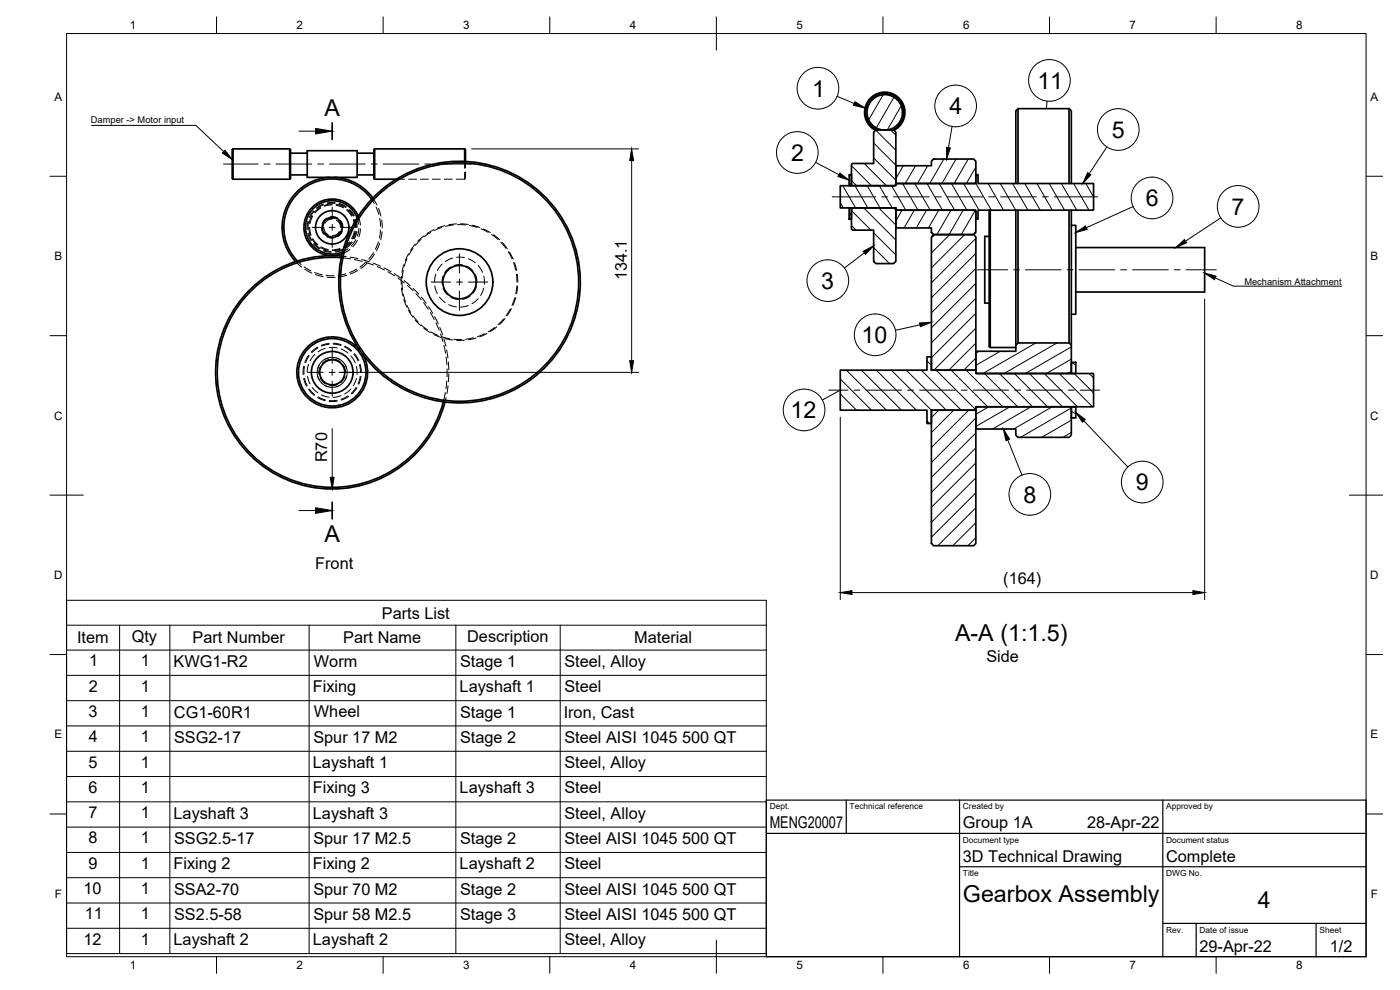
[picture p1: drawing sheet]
<svg xmlns="http://www.w3.org/2000/svg" width="420mm" height="297mm" viewBox="0 0 420 297" stroke-linecap="round" stroke-linejoin="round" font-family="sans-serif">
<!-- layer: Visible -->
<g fill="none" stroke="#000" stroke-width=".51">
<path d="M262.2 39.7l.6-.7h5.4l.7 .7v15.7l-.4 .3h-12.7l-.3-.3v-6l.3-.3h6.4zM263.3 39a5.7 5.7 0 0 1-2.3-8.8 5.7 5.7 0 0 1 9.1 0 5.7 5.7 0 0 1-2.4 8.8M268.3 39.1a6.1 6.1 0 0 0 1.9-9.2 6.1 6.1 0 0 0-9.4 0 6.1 6.1 0 0 0 2 9.2M305.5 32.6v22.5M320.8 32.6v22.5M69.9 44.7h17l.3 .2v8.6l-.3 .3M69.9 44.7v9.1M69.9 44.7l-.2 .2v8.6l.2 .3M69.9 53.8h17M86.9 44.7v9.1M87.2 46h5M87.2 52.5h5"/>
<path d="M98.7 53.2h-6.5v-8h15v8h-6.6M107.2 46h5M107.2 52.5h5M111.5 59.8a14.5 14.5 0 0 0-21.1-2.7 14.5 14.5 0 0 0-1.1 21.2M111.8 59.5a36.2 36.2 0 0 1 52.6 .4 36.2 36.2 0 0 1-3.2 52.5 36.2 36.2 0 0 1-52.3-6.1 10.6 10.6 0 0 1-8.5 16 10.6 10.6 0 0 1-10.5-14.8 10.6 10.6 0 0 1 17.9-2.6 36.2 36.2 0 0 1 4-45.4zM111.9 59.4a15 15 0 0 0-21.8-2.8 15 15 0 0 0-1.4 21.9M112.4 44.7h27l.3 .2v3.5M112.4 44.7v9.1M112.4 44.7l-.2 .2v8.6l.2 .3M112.4 53.8h6.5M139.4 44.7v3.7M252.2 55.7h16.7v-.6h24v-2.7h.6v2.7h34.7v8h-34.7v2.6h-.6v-2.6h-24v-.7h-16.7z"/>
<path d="M254.8 52.4h.7v3.3h-.7zM268.9 50l.3-.3h10.3v-1.3l.7-.7h12l.7 .7v6.3l-.4 .4h-23.3l-.3-.4zM304.9 55.1v-21.8l.6-.7h15.3l.7 .7v21.8M102.4 77.3a34.5 34.5 0 0 0-36.9 29.6 34.5 34.5 0 0 0 27.4 38.6 34.5 34.5 0 0 0 40.2-24.9M102.5 76.8a35 35 0 0 0-37.5 30.1 35 35 0 0 0 27.8 39.1 35 35 0 0 0 40.8-25.4M107.2 65.4a8 8 0 0 0-10.4-4.6 8 8 0 0 0-4.5 10.4 8 8 0 0 0 10.5 4.4M107.5 64.9a8.5 8.5 0 0 0-11-4.6 8.5 8.5 0 0 0-4.7 11 8.5 8.5 0 0 0 10.9 4.9M254.8 62.4h.7v3.3h-.7zM255.8 62.4h12.7l.4 .3v15.7l-.7 .7h-5.4l-.6-.7v-9.3h-6.4l-.3-.4v-6zM268.9 63.4l.3-.3h23.3l.4 .3v6.3l-.7 .7h-12l-.7-.7v-1.3h-10.3l-.3-.3zM280.2 70.4h12l.7 .7v40h-13.4v-40zM296.9 70.9h-1.4v20h1.4"/>
<path d="M296.9 63.1v38.8a2.84 2.84 0 0 0 .3 2.4h7.7M297.2 63.1v41.2M304.9 63.1v40.5M305.5 63.1v39.8M320.8 63.1v39.8M321.5 67.6h1.4v26.7h-1.4M321.5 63.1v40.5M322.9 74.3h38.6v13.3h-38.6M252.2 111.1h26v-4h1.3v4h13.4v1h35.3v10h-35.3v1h-13.4v4h-1.3v-4h-26zM293.2 105.4h11.7v-1.8l.6-.7h15.3l.7 .7v8.1l-.3 .4h-28l-.3-.4v-6zM321.5 108.7h1.4v3.4h-1.4zM279.5 123.1h13.4v40l-.7 .6h-12l-.7-.6z"/>
<path d="M293.2 122.1h28l.3 .3v8.2l-.7 .6h-15.3l-.6-.6v-1.9h-11.7l-.3-.3v-6zM321.5 122.1h1.4v3.3h-1.4z"/>
<circle cx="265.5" cy="33.7" r="5.3"/>
<circle cx="99.7" cy="68.2" r="5"/>
<circle cx="99.7" cy="68.2" r="3"/>
<circle cx="137.9" cy="84.6" r="10"/>
<circle cx="137.9" cy="84.6" r="5"/>
<circle cx="137.9" cy="84.6" r="35.8"/>
<circle cx="99.7" cy="111.7" r="6.3"/>
<circle cx="99.7" cy="111.7" r="3.8"/>
<circle cx="99.7" cy="111.7" r="10.1"/>
</g>
<!-- layer: Hidden -->
<g fill="none" stroke="#000" stroke-width=".3">
<path d="M98.7 53.2h1.9M111.5 59.8l.8 1.3M111.9 59.4l1.2 2.1M118.9 53.8h2.5M122.6 53.8h2.4M126.2 53.8h2.4M129.8 53.8h2.3M133.3 53.8h2.4M136.9 53.8h2.5M139.4 48.4v2.1M139.4 51.7v2.1M139.7 51.6v1.9l-.3 .3"/>
<path d="M139.7 48.4v2M88.7 78.5l1.8 1.6M89.2 78.3l1.1 1M92.4 66.4l-.2 2.4M92.4 70l1 2.2M92.7 66.5l-.2 2.3M92.7 70l.9 2.1M92.7 68.2l.4 2.4M92.9 68.2l.5 2.3M93.6 64.7l-.8 2.3M93.6 71.7l1.6 1.9M93.9 64.9l-.9 2.2"/>
<path d="M93.9 71.6l1.5 1.8M94.1 63.3l-1.3 2M94.1 73.2l1.8 1.5M94.3 63.4l-1.3 2M94.3 73l1.8 1.5M96.2 62.2l-1.9 1.5M96.2 74.3l2.3 .8M96.3 62.4l-1.8 1.5M96.3 74.1l2.2 .8M96.5 68.2l.2 1.3 .5 .8M97 61.2l-2 1.2M97 75.2l2.4 .5"/>
<path d="M97.1 61.5l-2 1.1M97.1 75l2.3 .5M97.2 68.2l.2 1.1 1.1 1.1M97.5 66.6l-.5 1.1v1.1M97.5 69.8l.8 .8 1.1 .4M98.1 65.4l-.8 .7-.7 1M98.1 71l.9 .4h1.3M99.1 65h1l1.2 .4M99.7 61.2l-2.4 .4M99.7 61.5l-2.3 .4M99.7 65.7l-1.4 .4-.8 .9M100.5 65.6l-1.3-.1-.9 .3"/>
<path d="M100.6 61l-2.4 .1M100.6 60.8l-2.4 .1M100.9 61.6l2.2 .8M100.9 61.3l2.3 .9M100.9 66.1l.9 .8 .4 1.3M101.5 66.2l.8 1.1 .1 .9M101.7 61.3l2.1 1M101.8 61l2.1 1M101.9 69.5l-1 .9-1.2 .3M102 74.6l-2.3 .4M102.1 74.8l-2.4 .4M102.2 66.1l.6 1.1 .1 1"/>
<path d="M102.2 69.3l-.7 1-.9 .5M102.4 77.3l2.8 .4M102.5 76.8l1.4 .2M102.7 69.3l-.4 .9-1 .8M102.8 74.8l-2.2 .6M102.9 75l-2.3 .7M104 63l1.5 1.8M104.2 62.9l1.5 1.8M104.5 74.6l-1.7 1M104.7 63l1.4 1.9M104.9 62.8l1.4 1.9M104.9 72.5l-1.8 1.5"/>
<path d="M105 74.9l-2.4 1.3M105.1 72.7l-1.9 1.6M105.1 77.2l2.3 .4M105.5 72.6l-1.7 1.6M105.7 72.7l-1.7 1.7M106 65.9l.4 2.3M106.3 65.8l.4 2.4M106.3 69.4l-.8 2.2M106.4 77.9l2.3 .5M106.6 65.9l.4 2.3M106.6 69.4l-.8 2.3M106.8 71.9l-1.4 1.9"/>
<path d="M106.8 65.9l.4 2.3M106.8 69.4l-.7 2.2M107.1 69.4l-.8 2.3M107.2 65.4l.4 1.9M107.3 72.1l-1.4 1.9M107.5 64.9l.7 2.6M107.7 68.5l-.4 2.3M108.2 68.7l-.5 2.3M108.6 77.9l2.2 .7M109.8 78.8l2.3 .7M109.9 78.6l-1.9 1.5M110.1 79l-1.8 1.5"/>
<path d="M112 79l2.2 .9M112.1 75.8l-1.4 1.9M112.4 76.2l-1.4 2M112.9 62.1l.8 2.2M113.2 80l2.2 1M113.6 72.6l-.9 2.2M113.6 62.6l.7 2.2M113.9 73.1l-.9 2.1M114 65.5l.2 2.4M114.2 69.1l-.3 2.3M114.6 66l.1 2.4M114.7 69.6l-.4 2.3"/>
<path d="M121.2 79.4l-.6 2.3M122.1 77.6l-.8 2.3M122.6 76.2l-1 2.1M123.9 74.5l-1.2 2M124.6 73.2l-1.4 1.9M126.3 71.8l-1.6 1.8M127.2 70.8l-1.8 1.6M129.3 69.7l-2 1.3M130.2 68.9l-2.1 1.2M132.6 68.2l-2.3 .9M132.7 79.2l-1.4 2M133.5 67.7l-2.2 .8"/>
<path d="M135.8 77.4l-2.2 1.1M136.1 67.5l-2.4 .4M137 77.2l2.4 .1M137 67.2l-2.3 .2M137.3 67.4l2.4 .1M138.2 67.1l2.3 .3M138.8 79.5l-2.4 .1M140 79.8l1.9 1.5M140.6 77.6l2 1.3M140.9 67.7l2.3 .5M141.7 67.6l2.3 .6M143.5 79.7l1.3 2"/>
<path d="M144.4 68.7l2.1 1M145.1 68.7l2.1 1.1M147.6 70.3l1.8 1.5M148.1 70.4l1.8 1.6M150.3 72.7l1.5 1.8M150.8 72.8l1.5 1.8M152.5 75.5l1.2 2.1M152.9 75.6l1.1 2.1M154.1 78.7l.7 2.4M154.4 78.8l.6 2.3M91.3 80.1l2 1.2M91.5 80.8l2.1 1.1"/>
<path d="M94.4 81.8l2.3 .7M94.7 82.4l2.3 .6M97.9 82.6l2.3 .1M98.1 83.2h2.4M103.8 82.2l-2.4 .4M104 82.6l-2.3 .5M107 80.8l-2.1 1M107.3 81.2l-2.1 1M115.3 80.4l2 1.1M116.4 81.5l2 1.3M118.4 82.1l1.9 1.4M119.4 83.4l1.9 1.5"/>
<path d="M120.5 82.9l-.1 2.3M120.5 86.4l.4 2.4M120.6 84.7l.2 2.3M121 81.1l-.3 2.3M121 88.3l.7 2.3M121.2 89.9l.9 2.2M121.3 84.2l1.8 1.5M122.2 91.7l1.1 2.1M122.3 85.6l1.7 1.6M122.6 93.1l1.3 2M124 94.8l1.5 1.8M124 86.5l1.6 1.7"/>
<path d="M124.6 96l1.7 1.7M124.8 88.1l1.6 1.8M126.4 97.5l1.9 1.5M126.4 89.1l1.5 1.9M127.1 90.8l1.4 2M127.2 98.5l2 1.3M128.6 92l1.3 2M129.1 93.8l1.2 2M129.3 99.6l2.1 1M130.5 95l1 2.1M130.5 85.8l.8 2.3M130.8 82.3l-.4 2.4"/>
<path d="M130.9 96.9l.9 2.2M131.9 89.1l1.7 1.7M132 98.2l.8 2.3M133 82.9l-.3 2.4M133 86.5l1.3 2M134.7 91.4l2.3 .7M135.3 80.1l-1.8 1.7M135.3 89.2l2.3 .7M140.5 91.7l-2.3 .4M141.1 88.8l-2.3 1M142.6 82.3l.6 2.4M143 85.8l-1.1 2.2"/>
<path d="M143.5 89.6l-1.9 1.6M145.2 82.9l.2 2.4M145.2 86.5l-1 2.2M148.5 98.2l-2 1.4M149.1 98.1l-1.9 1.4M151.1 95.7l-1.6 1.8M151.6 95.6l-1.6 1.7M153.1 92.7l-1.2 2.1M153.5 92.6l-1.2 2M154.5 89.4l-.8 2.2M154.8 89.3l-.8 2.2M155 82.2l.2 2.5"/>
<path d="M155.1 85.8l-.3 2.4M155.2 82.3l.2 2.4M155.4 85.8l-.4 2.3M91.1 109.9l-.1 2.5M91.1 113.6l.9 2.3M91.4 110l-.2 2.3M91.4 113.5l.8 2.2M92.3 112.9l.7 2.3M92.6 109.4l-.4 2.3M92.6 106.6l-1.1 2.1M92.6 116.9l1.7 1.7M92.8 106.8l-1.1 2"/>
<path d="M92.8 116.7l1.7 1.7M93.7 116.2l1.7 1.7M94.5 106.3l-1.4 2M95.3 104.2l-1.9 1.4M95.3 119.3l2.3 .9M95.3 112.9l.5 1.2 .7 .8M95.4 104.4l-1.8 1.4M95.5 119.1l2.2 .9M95.8 109.5a4.4 4.4 0 0 0 0 4.5M96.1 110l-.4 1.2v1.1M96.1 113.5l.6 .8 1 .9M96.5 118.5l2.3 .7"/>
<path d="M96.5 114.9l1.1 .8 1 .4M97.4 115.6l.8 .4 1.5 .2M97.5 107.9a4.4 4.4 0 0 1 4.4 0M97.6 104.5l-2.2 1.1M98.5 107.4a4.5 4.5 0 0 0-3.1 3.2M98.8 103l-2.4 .6M98.8 104.3l2.4 .1M98.8 107.8l-1.3 .6-.7 .6M98.8 103.3l-2.3 .6M100 107.7l1.3 .4 .9 .5M100 103l2.4 .4M100 103.2l2.3 .5"/>
<path d="M100.9 107.4a4.5 4.5 0 0 1 3.1 3.2M101.2 115.4l-.9 .3-1.5-.1M102 115.6l-.8 .4-1.5 .2M102.3 118.7l-2.3 .5M102.4 104.7l2 1.2M102.9 114.9l-1.1 .8-1 .4M103 109.5l.5 1.1 .2 1.1M103.4 104.1l2 1.3M103.5 112.9l-.4 1-.9 .9M103.5 103.9l2 1.3M103.6 109.5a4.4 4.4 0 0 1 0 4.5M104 112.9l-.5 1.2-.6 .8"/>
<path d="M104.5 118.8l-2.2 1M104.6 119l-2.2 1M105.3 106.8l1.3 2M105.3 116.7l-1.9 1.5M106.2 106.3l1.3 2M106.4 106.1l1.3 2.1M106.9 116.2l-1.5 1.8M107 113.5l-1 2.2M107 109.9l.2 2.4M107.1 116.3l-1.5 1.9M107.8 104.9l1 1.4zM107.9 109.4l.3 2.3"/>
<path d="M108.1 109.3l.3 2.4M108.1 112.9l-.6 2.3M108.4 112.9l-.7 2.4M130.2 100.4l2.2 .8M132.2 100.2l.7 2.3M132.6 101.1l2.3 .5M133.2 101.6l.6 2.3M133.2 103.6l.5 2.4M133.5 101.6l2.3 .4M133.6 117.8l-.5 2.8M133.9 119.3l-.4 1.3M133.9 107.1l.2 2.4"/>
<path d="M134 105.1l.4 2.3M134.1 114.3l-.3 2.3M134.2 110.7v2.4M134.5 115.7l-.4 2.4M134.6 108.6l.1 2.4M134.7 112.2l-.1 2.3M136.1 101.8l2.4 .1M139.4 102.1h-2.4M142.1 101.4l-2.4 .4M142.9 101.4l-2.3 .5M145.5 100.1l-2.2 .9M146.2 100.1l-2.2 .9"/>
<path d="M101.2 120.1l-2.4 .1M101.2 120.3l-2.4 .1"/>
</g>
<!-- layer: Border -->
<g fill="none" stroke="#000" stroke-width=".3">
<path d="M20 10.1h390v276.9h-390zM65 5.1v5M115 5.1v5M165 5.1v5M215 5.1v10M265 5.1v5M315 5.1v5M365 5.1v5M15 52.9h5M410 52.9h5M15 100.7h5M410 100.7h5"/>
<path d="M15 148.6h10M405 148.6h10M15 196.4h5M410 196.4h5M15 244.2h5M410 244.2h5M65 287v5M115 287v5M165 287v5M215 282.1v9.9M265 287v5M315 287v5"/>
<path d="M365 287v5"/>
</g>
<!-- layer: TitleBlock -->
<path d="M230 240.1h180v46.9h-180zM230 250h180M254 240.1v9.9M288 240.1v46.9M349 240.1v46.9M288 260.1h122M349 277.1h61M359 277.1v9.9M395 277.1v9.9" fill="none" stroke="#000" stroke-width=".36"/>
<!-- layer: Hatching -->
<g fill="none" stroke="#000" stroke-width=".3">
<path d="M262.8 39.1l6.1 6M265.1 28.4l-4.4 7.6M267.3 39l1.6 1.6M268.3 29.2l-5.3 9.2M270.5 31.8l-4.2 7.2M252.9 55.7l3.9 6.7M255.5 55l-.7 .7M255.5 54.2l1.6 1.5M255.5 49.7l6.1 6M256.6 55.7l3.9 6.7M259.4 49.1l6.6 6.6M260.3 55.7l3.8 6.7"/>
<path d="M262.2 47.4l6.7 6.6M262.2 42.9l6.7 6.7M263.9 55.7l3.9 6.7M267.6 55.7l4.2 7.4M270.9 55.1l4.6 8M271.1 49.7l-2.2 3.9M274.6 55.1l4.6 8M274.8 49.7l-3.1 5.4M278.2 55.1l4.6 8M278.4 49.7l-3.1 5.4M281.9 55.1l4.6 8M283.3 47.7l-4.3 7.4"/>
<path d="M285.5 55.1l4.7 8M286.9 47.7l-4.2 7.4M289.2 55.1l4.6 8M290.6 47.7l-4.3 7.4M292.9 50.2l-2.9 4.9M292.9 55l4.6 8.1M296.5 55.1l4.7 8M300.2 55.1l4.6 8M303.9 55.1l4.6 8M307.6 55.1l4.6 8M311.2 55.1l4.6 8M314.9 55.1l4.6 8"/>
<path d="M318.5 55.1l4.7 8M322.2 55.1l4.6 8M325.9 55.1l2.3 4M252.2 60.8l.9 1.6M255.5 64l-.7 .6M255.5 67.7l1.4 1.4M255.5 63.2l5.9 5.9M259.2 62.4l9.7 9.6M262.2 74.3l4.8 4.8M262.2 69.8l6.7 6.7M263.7 62.4l5.2 5.1M268.2 62.4l.7 .6"/>
<path d="M270.7 63.1l-1.8 3.2M274.4 63.1l-3.1 5.3M278.1 63.1l-3.1 5.3M280.5 70.4l-1 1M281.7 63.1l-3.1 5.3M285 70.4l-5.5 5.5M285.4 63.1l-4.2 7.3M289.1 63.1l-4.3 7.3M289.5 70.4l-10 10M292.7 63.2l-4.2 7.2M292.9 69.2l-.7 1.2M292.9 71.5l-13.4 13.4"/>
<path d="M292.9 76l-13.4 13.4M292.9 80.5l-13.4 13.4M292.9 85l-13.4 13.3M292.9 89.5l-13.4 13.3M292.9 94l-13.4 13.3M292.9 98.5l-12.6 12.6M252.2 118.2l4.8 4.9M252.2 113.7l9.3 9.4M254 111.1l12 12M258.5 111.1l12 12M263 111.1l12 12M267.5 111.1l12 12"/>
<path d="M272 111.1l12 12M276.5 111.1l12 12M278.2 108.3l1.3 1.3M281 111.1l11.9 11.8M285.5 111.1l11 11M289.9 111.1l11 11M292.9 103l-8.1 8.1M292.9 107.4l-3.7 3.7M293.8 105.4l-.9 .6M295.4 112.1l10 10M299.9 112.1l10 10M300.2 105.4l-7.3 4.2"/>
<path d="M304.4 112.1l10 10M308.9 112.1l10 10M310.9 102.9l-15.9 9.2M313.4 112.1l10 10M317.2 102.9l-15.9 9.2M317.9 112.1l10 10M321.5 104.1l-13.8 8M321.5 107.7l-7.5 4.4M321.5 111.4l-1.1 .7M321.5 108.7l1.4 .8M322.4 112.1l5.8 5.8M326.9 112.1l1.3 1.3"/>
<path d="M252.2 122.7l.4 .4M278.2 126.2l.8 .9M281.7 123.1l-2.2 2.2M286.2 123.1l-6.7 6.7M290.7 123.1l-11.2 11.2M292.9 125.4l-13.4 13.4M292.9 129.9l-13.4 13.3M292.9 134.4l-13.4 13.3M292.9 138.9l-13.4 13.3M296.7 122.1l-3.8 2.2M303.1 122.1l-10.2 5.9M309.4 122.1l-11.5 6.6"/>
<path d="M315.8 122.1l-11.6 6.6M321.5 122.4l-15.3 8.8M321.5 126.1l-8.9 5.1M321.5 129.7l-2.6 1.5M321.5 123.4l1.4 .8M292.9 143.4l-13.4 13.3M292.9 147.9l-13.4 13.3M292.9 152.4l-11.4 11.3M292.9 156.9l-6.9 6.8M292.9 161.3l-2.4 2.4"/>
</g>
<!-- layer: Annotations -->
<path d="M99.7 36.9v5M99.7 150.7v5" fill="none" stroke="#000" stroke-width=".51"/>
<path d="M27.5 37.6h31.3l8.3 7.9M89.7 39.4h5M364.7 83.4l5.4 2.5h32.5M89.7 153.2h5" fill="none" stroke="#000" stroke-width=".3"/>
<path d="M94.7 38.5l5 .9-5 .8zM67.5 45.1l2.2 2.8-3-2zM361.5 81.9l3.5 1-.5 1zM94.7 152.3l5 .9-5 .8z" fill="#000" stroke="#000" stroke-width=".3"/>
<!-- layer: BOM -->
<g fill="none" stroke="#000" stroke-width=".3">
<path d="M314.3 30.3l-.3 2.3M340 62l-13.9 6.3M20 180.1h210v106h-210zM20 187.6h210M20 195.1h210M35.9 187.6v98.5M51 187.6v98.5M92.8 187.6v98.5M136.8 187.6v98.5M168.1 187.6v98.5M20 202.6h210M20 210.2h210"/>
<path d="M20 217.8h210M20 225.4h210M20 233h210M20 240.6h210M20 248.2h210M20 255.8h210M20 263.3h210M20 270.9h210M20 278.5h210"/>
<circle cx="314.9" cy="24.1" r="6.3"/>
<circle cx="345.7" cy="59.4" r="6.3"/>
</g>
<!-- layer: 0 -->
<g fill="none" stroke="#000" stroke-width=".3">
<path d="M251.2 28.9l5.2 2.2M285.7 38l-1.1 6.3M244.8 48.7l7 3.7M332.2 44.1l-5.3 8M259.4 75.9l-6 4.5M366.4 65.4l-10.6 7M276.1 97.5l-7.4 1.6M252.2 117.1l-5.4 2.9M302.4 132l4.3 10.6M325.3 126.3l13.2 13.8"/>
<circle cx="245.5" cy="26.5" r="6.3"/>
<circle cx="286.8" cy="31.8" r="6.3"/>
<circle cx="335.6" cy="38.9" r="6.3"/>
<circle cx="239.3" cy="45.8" r="6.3"/>
<circle cx="371.6" cy="61.9" r="6.3"/>
<circle cx="248.4" cy="84.2" r="6.3"/>
<circle cx="262.6" cy="100.5" r="6.3"/>
<circle cx="241.3" cy="123" r="6.3"/>
<circle cx="309.1" cy="148.3" r="6.3"/>
<circle cx="342.8" cy="144.6" r="6.3"/>
</g>
<path d="M256.6 30.5l3 1.9-3.5-.8zM252 51.9l2.8 2.2-3.3-1.2zM284.1 44.2l1.1 .2-1.1 3.3zM326.4 51.8l1 .7-2.4 2.6zM259 75.4l3.2-1.6-2.4 2.5zM352.9 74.3l2.6-2.4 .6 .9zM276 96.9l3.5-.2-3.3 1.3zM301.1 128.7l1.9 3-1.1 .5zM322.9 123.7l2.8 2.2-.9 .8z" fill="#000" stroke="#000" stroke-width=".3"/>
<!-- layer: BOM -->
<path d="M322.9 69.8l2.9-2 .5 1z" fill="#000" stroke="#000" stroke-width=".3"/>
<!-- layer: Dimensions -->
<path d="M141.5 44.7h50.2M189.6 48.2v60M361.5 89.7v90.2M101.8 111.7h89.9M99.7 128.6v14.6M252.2 125.2v54.7M255.7 177.8h102.3" fill="none" stroke="#000" stroke-width=".3"/>
<path d="M189.6 44.7l.5 3.5h-1.1zM189 108.2h1.1l-.5 3.5zM99.1 143.2h1.2l-.6 3.5zM252.2 177.8l3.5-.6v1.2zM358 177.2l3.5 .6-3.5 .6z" fill="#000" stroke="#000" stroke-width=".3"/>
<!-- layer: Center Lines -->
<g fill="none" stroke="#000" stroke-width=".3">
<path d="M67.1 49.2h10.4M79.3 49.2h1.7M82.8 49.2h10.8M95.3 49.2h1.8M98.9 49.2h10.7M111.4 49.2h1.8M115 49.2h10.7M127.5 49.2h1.8M131.1 49.2h10.4M249.7 59.1h13.1M264.6 59.1h1.8M268.2 59.1h10.7"/>
<path d="M280.7 59.1h1.7M284.2 59.1h10.8M296.7 59.1h1.8M300.3 59.1h10.7M312.8 59.1h1.8M316.4 59.1h13M93.7 68.2h3.3M98.8 68.2h1.8M99.7 62.2v3.3M99.7 67.3v1.8M99.7 70.9v3.3M102.4 68.2h3.3"/>
<path d="M137.9 76.1v5.9M129.4 84.6h5.8M137 84.6h1.8M137.9 83.7v1.8M137.9 87.3v5.8M140.6 84.6h5.8M293.3 80.9h9.1M304.2 80.9h1.8M307.8 80.9h10.7M320.3 80.9h1.8M323.8 80.9h10.7M336.3 80.9h1.8"/>
<path d="M339.9 80.9h10.7M352.4 80.9h1.8M356 80.9h9M92.4 111.7h4.6M98.8 111.7h1.8M99.7 104.5v4.5M99.7 110.8v1.8M99.7 114.4v4.6M102.4 111.7h4.5M248.7 117.1h5.8M256.3 117.1h1.8M259.9 117.1h10.7"/>
<path d="M272.4 117.1h1.8M275.9 117.1h10.8M288.4 117.1h1.8M292 117.1h10.7M304.5 117.1h1.8M308.1 117.1h10.7M320.6 117.1h1.8M324.2 117.1h5.8"/>
</g>
<g font-size="7">
<text x="243.8" y="29">1</text>
<text x="311.3" y="26.7">11</text>
<text x="97.3" y="34.8">A</text>
<text x="285" y="34.3">4</text>
<text x="333.7" y="41.3">5</text>
<text x="237.4" y="48.3">2</text>
<text x="343.8" y="61.9">6</text>
<text x="369.6" y="64.4">7</text>
<text x="246.5" y="86.7">3</text>
<text x="258.5" y="102.9">10</text>
<text x="237.2" y="125.5">12</text>
<text x="340.9" y="147.1">9</text>
<text x="307.1" y="150.8">8</text>
<text x="97.3" y="162.7">A</text>
<text x="286.6" y="192.4">A-A (1:1.5)</text>
<text x="289" y="270.6">Gearbox Assembly</text>
<text x="377.5" y="272.3">4</text>
</g>
<g font-size="4.9">
<text x="188.1" y="84.1" transform="rotate(-90 188.1 84.1)">134.1</text>
<text x="98.2" y="138.7" transform="rotate(-90 98.2 138.7)">R70</text>
<text x="94.6" y="170.6">Front</text>
<text x="301.1" y="175.4">(164)</text>
<text x="114.6" y="185.6">Parts List</text>
<text x="23.1" y="193">Item</text>
<text x="39.5" y="192.6">Qty</text>
<text x="57.8" y="193">Part Number</text>
<text x="103" y="193">Part Name</text>
<text x="140.2" y="192.6">Description</text>
<text x="190.4" y="193">Material</text>
<text x="26.8" y="200">1</text>
<text x="42.2" y="200">1</text>
<text x="52.1" y="200.1">KWG1-R2</text>
<text x="94.2" y="200.1">Worm</text>
<text x="138.1" y="200.1">Stage 1</text>
<text x="169.4" y="200.1">Steel, Alloy</text>
<text x="296" y="198.7">Side</text>
<text x="26.6" y="207.5">2</text>
<text x="42.2" y="207.5">1</text>
<text x="93.9" y="207.6">Fixing</text>
<text x="137.9" y="207.7">Layshaft 1</text>
<text x="169.4" y="207.7">Steel</text>
<text x="26.6" y="215.1">3</text>
<text x="42.2" y="215.1">1</text>
<text x="52.2" y="215.3">CG1-60R1</text>
<text x="94.2" y="215.2">Wheel</text>
<text x="138.1" y="215.3">Stage 1</text>
<text x="169.2" y="215.3">Iron, Cast</text>
<text x="26.7" y="222.7">4</text>
<text x="42.2" y="222.7">1</text>
<text x="52.2" y="222.9">SSG2-17</text>
<text x="94" y="222.9">Spur 17 M2</text>
<text x="138.1" y="222.9">Stage 2</text>
<text x="169.4" y="222.9">Steel AISI 1045 500 QT</text>
<text x="26.6" y="230.3">5</text>
<text x="42.2" y="230.3">1</text>
<text x="93.9" y="230.5">Layshaft 1</text>
<text x="169.4" y="230.5">Steel, Alloy</text>
<text x="26.6" y="237.9">6</text>
<text x="42.2" y="237.9">1</text>
<text x="93.9" y="238">Fixing 3</text>
<text x="137.9" y="238">Layshaft 3</text>
<text x="169.4" y="238">Steel</text>
<text x="26.6" y="245.5">7</text>
<text x="42.2" y="245.5">1</text>
<text x="52.1" y="245.6">Layshaft 3</text>
<text x="93.9" y="245.6">Layshaft 3</text>
<text x="169.4" y="245.6">Steel, Alloy</text>
<text x="231" y="248.5">MENG20007</text>
<text x="289" y="248.5">Group 1A</text>
<text x="326.2" y="248.5">28-Apr-22</text>
<text x="26.6" y="253.1">8</text>
<text x="42.2" y="253.1">1</text>
<text x="52.2" y="253.2">SSG2.5-17</text>
<text x="94" y="253.2">Spur 17 M2.5</text>
<text x="138.1" y="253.2">Stage 2</text>
<text x="169.4" y="253.2">Steel AISI 1045 500 QT</text>
<text x="26.6" y="260.7">9</text>
<text x="42.2" y="260.7">1</text>
<text x="52" y="260.8">Fixing 2</text>
<text x="93.9" y="260.8">Fixing 2</text>
<text x="137.9" y="260.8">Layshaft 2</text>
<text x="169.4" y="260.8">Steel</text>
<text x="289" y="258.6">3D Technical Drawing</text>
<text x="350" y="258.6">Complete</text>
<text x="25.1" y="268.3">10</text>
<text x="42.2" y="268.3">1</text>
<text x="52.2" y="268.4">SSA2-70</text>
<text x="94" y="268.4">Spur 70 M2</text>
<text x="138.1" y="268.4">Stage 2</text>
<text x="169.4" y="268.4">Steel AISI 1045 500 QT</text>
<text x="25.4" y="275.9">11</text>
<text x="42.2" y="275.9">1</text>
<text x="52.2" y="276">SS2.5-58</text>
<text x="94" y="276">Spur 58 M2.5</text>
<text x="138.1" y="276">Stage 3</text>
<text x="169.4" y="276">Steel AISI 1045 500 QT</text>
<text x="25.1" y="283.4">12</text>
<text x="42.2" y="283.4">1</text>
<text x="52.1" y="283.6">Layshaft 2</text>
<text x="93.9" y="283.6">Layshaft 2</text>
<text x="169.4" y="283.6">Steel, Alloy</text>
<text x="360" y="285.5">29-Apr-22</text>
<text x="399.1" y="285.7">1/2</text>
</g>
<g font-size="3.5">
<text x="39" y="8.8">1</text>
<text x="89" y="8.8">2</text>
<text x="139" y="8.8">3</text>
<text x="189" y="8.8">4</text>
<text x="239" y="8.8">5</text>
<text x="289" y="8.8">6</text>
<text x="339" y="8.8">7</text>
<text x="389" y="8.8">8</text>
<text x="16.3" y="30.2">A</text>
<text x="411.3" y="30.2">A</text>
<text x="16.3" y="78">B</text>
<text x="411.3" y="78">B</text>
<text x="16.2" y="125.9">C</text>
<text x="411.2" y="125.9">C</text>
<text x="16.2" y="173.7">D</text>
<text x="411.2" y="173.7">D</text>
<text x="16.3" y="221.6">E</text>
<text x="411.3" y="221.6">E</text>
<text x="16.4" y="269.4">F</text>
<text x="411.4" y="269.4">F</text>
<text x="39" y="290.8">1</text>
<text x="89" y="290.8">2</text>
<text x="139" y="290.8">3</text>
<text x="189" y="290.8">4</text>
<text x="239" y="290.8">5</text>
<text x="289" y="290.8">6</text>
<text x="339" y="290.8">7</text>
<text x="389" y="290.8">8</text>
</g>
<g font-size="2.8">
<text x="27.3" y="37">Damper -&gt; Motor input</text>
<text x="373.4" y="85.5">Mechanism Attachment</text>
</g>
<g font-size="2.5">
<text x="231" y="242.9">Dept.</text>
<text x="255" y="242.9">Technical reference</text>
<text x="289" y="242.9">Created by</text>
<text x="350" y="242.9">Approved by</text>
<text x="289" y="252.8">Document type</text>
<text x="350" y="252.8">Document status</text>
<text x="289" y="262.9">Title</text>
<text x="350" y="262.9">DWG No.</text>
<text x="350" y="279.9">Rev.</text>
<text x="360" y="279.9">Date of issue</text>
<text x="396" y="279.9">Sheet</text>
</g>
</svg>
